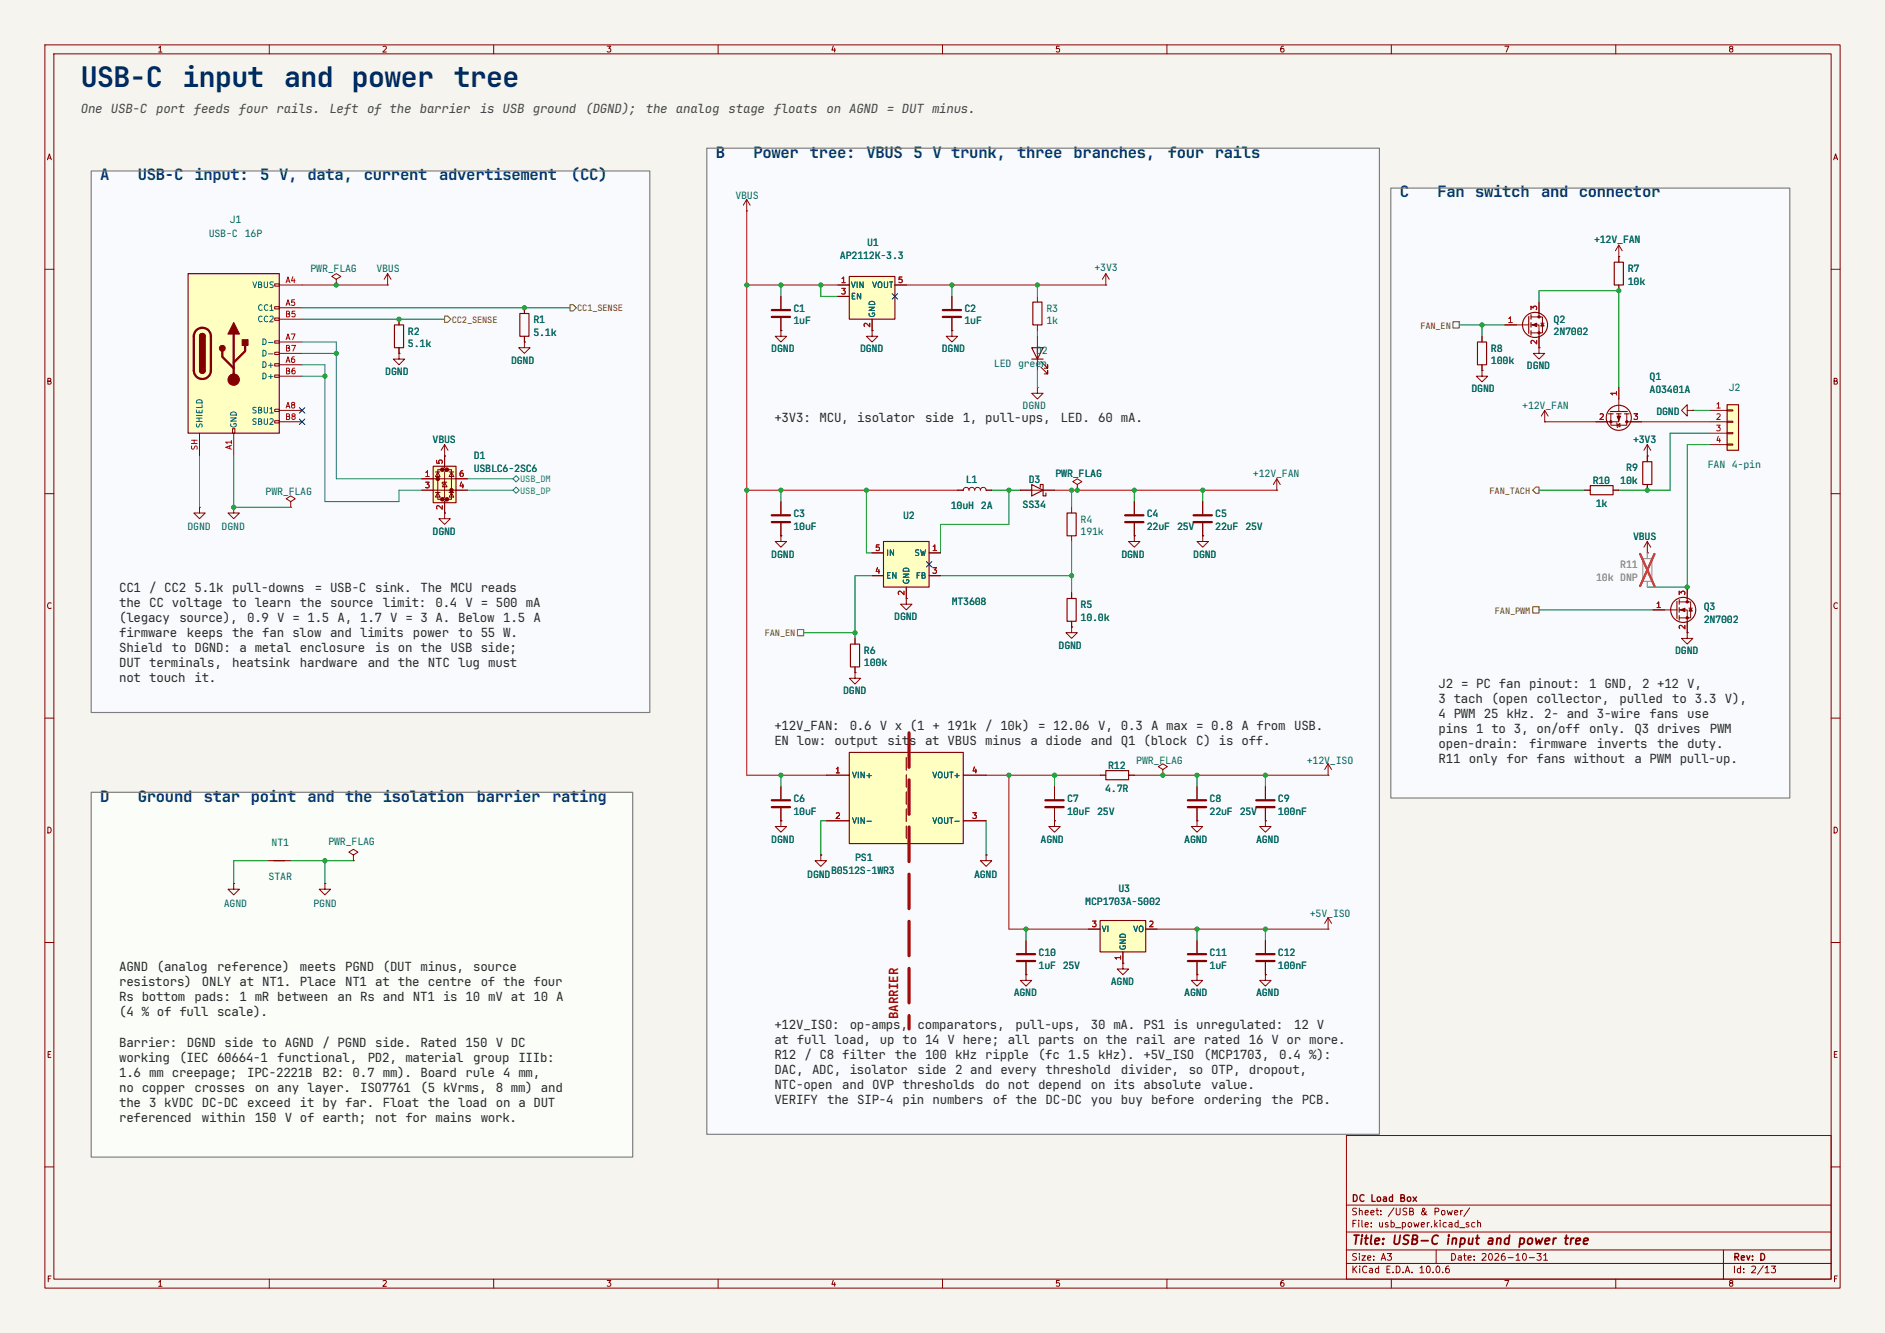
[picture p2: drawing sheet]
<svg xmlns="http://www.w3.org/2000/svg" width="420mm" height="297mm" viewBox="0 0 420 297" stroke-linecap="round" stroke-linejoin="round" font-family="sans-serif">
<path d="M0 0h420v297h-420z" fill="#f5f4ef" stroke="#f5f4ef" stroke-width=".22"/>
<g fill="none" stroke="#840000" stroke-width=".22">
<path d="M10 10h400v277h-400zM12 12h396v273h-396zM60 10v2M110 10v2M160 10v2M210 10v2M260 10v2M310 10v2M360 10v2M10 60h2M408 60h2M10 110h2"/>
<path d="M408 110h2M10 160h2M408 160h2M10 210h2M408 210h2M300 253h108v32h-108zM10 260h2M300 278.5h108M300 274.5h108M300 268.5h108M320 278.5v3M384 278.5v6.5"/>
<path d="M408 260h2M60 285v2M110 285v2M160 285v2M210 285v2M260 285v2M300 281.5h108M310 285v2M360 285v2"/>
</g>
<g fill="#f8fafe">
<path d="M157.5 33h149.8v219.7h-149.8z"/>
<path d="M309.9 41.9h88.9v135.9h-88.9z"/>
<path d="M20.3 38.1h124.5v120.7h-124.5z"/>
</g>
<path d="M20.3 176.5h120.7v81.3h-120.7z" fill="#fafdf8"/>
<g fill="none" stroke="#840000" stroke-width=".22">
<path d="M360.7 57.2h.1M360.7 54.6l-.8 1.3M360.7 54.6l.7 1.3M360.7 54.6v2.6M174 73.7v1.2h1.3l-1.3 1.3-1.3-1.3h1.3M174 73.7h.1M174 66v2.8M174 70.9v2.8M330.2 74.9v1.3M335.3 72.4h5.3M341.1 70.6h2.6v3.6h-2.6M341.1 72.4h1.8v5.1"/>
<path d="M342.9 77.5v1.2h1.3l-1.3 1.3-1.3-1.3h1.3M342.9 77.5h.1M342.9 67.3v3.3M343.3 72h.7M343.7 72l.3 .6h-.7zM330.2 82.6v1.2h1.3l-1.3 1.3-1.3-1.3h1.3M330.2 82.6h.1M330.2 81.3v1.3M344.2 94h.1M344.2 91.4l-.8 1.3M344.2 91.4l.7 1.3M344.2 91.4v2.6"/>
<path d="M358.9 92.2v2.5h3.6v-2.5M360.2 94.2l.2 1.1M360.3 94.7l.6-.3v.7zM360.7 92.2v1.8h-5.1M360.7 86.4v5.3M362.5 94h3.3M375.9 91.4v-1.2l-1.3 1.2 1.3 1.3v-1.3h1.3M377.2 91.4h.1M44.4 113v1.3h1.3l-1.3 1.3-1.2-1.3h1.2M44.4 113h.1M238.8 113v1.3M238.8 119.4v1.3"/>
</g>
<g fill="none" stroke="#840000" stroke-width=".25">
<path d="M329.2 76.2h2v5.1h-2zM340.6 70.5v3.8M341.1 70.1v1M341.1 71.9v1M341.1 73.7v1M358.4 92.2h1M358.8 91.7h3.8M360.2 92.2h1M361.9 92.2h1.1M237.7 114.3h2.1v5.1h-2.1z"/>
<circle cx="342" cy="72.4" r="2.79"/>
<circle cx="360.7" cy="93.1" r="2.79"/>
</g>
<g fill="#840000" stroke="#840000" stroke-width=".22">
<path d="M341.4 72.4l1-.4v.8z"/>
<path d="M360.3 92.7h.8l-.4 1z"/>
<circle cx="342.9" cy="70.6" r=".25"/>
<circle cx="342.9" cy="74.2" r=".25"/>
<circle cx="362.5" cy="94" r=".25"/>
<circle cx="358.9" cy="94" r=".25"/>
</g>
<path d="M172 69.1h4M172 70.6h4" fill="none" stroke="#840000" stroke-width=".51"/>
<path d="M189.2 61.6h10.2v9.5h-10.2z" fill="#ffffc2"/>
<path d="M189.2 61.6h10.2v9.5h-10.2zM229.9 77.5h2.5l-1.3 2.5zM230.1 67.3h2.1v5.1h-2.1zM229.9 80h2.5M189.5 143.5h2v5.1h-2z" fill="none" stroke="#840000" stroke-width=".25"/>
<g fill="none" stroke="#840000" stroke-width=".22">
<path d="M186.7 63.5h2.5M186.7 66h2.5M194.3 73.7v1.2h1.3l-1.3 1.3-1.3-1.3h1.3M194.3 73.7h.1M194.3 71.1v2.6M199.4 63.5h2.5M212.1 73.7v1.2h1.3l-1.3 1.3-1.3-1.3h1.3M212.1 73.7h.1M212.1 66v2.8M212.1 70.9v2.8M231.1 66v1.3M231.1 72.4v1.3"/>
<path d="M231.1 74.9v7.7M246.4 63.5h.1M246.4 61l-.8 1.2M246.4 61l.7 1.2M246.4 61v2.5M231.9 81.8l1.5 1.5v-.7v.7h-.7M231.9 80.5l1.5 1.5v-.7v.7h-.7M174 119.4v1.3h1.3l-1.3 1.2-1.3-1.2h1.3M174 119.4h.1M174 111.8v2.8M174 116.6v2.8M190.5 149.9v1.2h1.3l-1.3 1.3-1.3-1.3h1.3"/>
<path d="M190.5 149.9h.1M190.5 142.2v1.3M190.5 148.6v1.3"/>
</g>
<path d="M210.1 69.1h4M210.1 70.6h4M172 114.8h4M172 116.3h4" fill="none" stroke="#840000" stroke-width=".51"/>
<path d="M245.1 205.1h10.2v7h-10.2z" fill="#ffffc2"/>
<path d="M229.9 108l2.5 1.2-2.5 1.3zM231.8 108.6v-.6h.6v2.5h.6v-.6M237.7 133.4h2.1v5h-2.1zM245.1 205.1h10.2v7h-10.2z" fill="none" stroke="#840000" stroke-width=".25"/>
<g fill="none" stroke="#840000" stroke-width=".22">
<path d="M231.1 86.4v1.2h1.3l-1.3 1.3-1.2-1.3h1.2M231.1 86.4h.1M213.4 109.2h1.2l.2-.4 .5-.2 .4 .2 .2 .4 .2-.4 .4-.2 .5 .2 .2 .4 .2-.4 .4-.2 .5 .2 .1 .4 .2-.4 .5-.2 .4 .2 .2 .4h1.3M227.3 109.2h7.6M201.9 133.4v1.2h1.3l-1.3 1.3-1.2-1.3h1.2M201.9 133.4h.1M238.8 139.7v1.3h1.2l-1.2 1.2-1.3-1.2h1.3M238.8 139.7h.1M238.8 132.1v1.3M238.8 138.4v1.3M228.6 217.2v1.2h1.3l-1.3 1.3-1.3-1.3h1.3M228.6 217.2h.1"/>
<path d="M228.6 209.6v2.7M228.6 214.4v2.8M242.6 207h2.5M250.2 214.6v1.3h1.3l-1.3 1.3-1.3-1.3h1.3M250.2 214.6h.1M250.2 212.1v2.5M255.3 207h2.5M266.7 217.2v1.2h1.3l-1.3 1.3-1.3-1.3h1.3M266.7 217.2h.1M266.7 209.6v2.7M266.7 214.4v2.8M281.9 217.2v1.2h1.3l-1.3 1.3-1.2-1.3h1.2"/>
<path d="M281.9 217.2h.1M281.9 209.6v2.7M281.9 214.4v2.8"/>
</g>
<path d="M226.6 212.6h4M226.6 214.1h4M264.7 212.6h4M264.7 214.1h4M279.9 212.6h4.1M279.9 214.1h4.1" fill="none" stroke="#840000" stroke-width=".51"/>
<path d="M196.8 120.7h10.2v10.1h-10.2z" fill="#ffffc2"/>
<g fill="none" stroke="#840000" stroke-width=".25">
<path d="M196.8 120.7h10.2v10.1h-10.2zM373.6 134v3.8M374.1 133.6v1M374.1 135.4v1M374.1 137.2v1"/>
<circle cx="375" cy="135.9" r="2.79"/>
</g>
<g fill="none" stroke="#840000" stroke-width=".22">
<path d="M194.3 123.2h2.5M194.3 128.3h2.5M201.9 130.8v2.6M207 123.2h2.5M207 128.3h2.5M367 123.2h.1M367 120.7l-.7 1.2M367 120.7l.8 1.2M367 120.7v2.5M368.3 135.9h5.3M374.1 134.1h2.6v3.6h-2.6M374.1 135.9h1.8v5.1"/>
<path d="M375.9 130.8v3.3M376.3 135.5h.8M376.7 135.5l.4 .6h-.8zM375.9 141v1.2h1.3l-1.3 1.3-1.3-1.3h1.3M375.9 141h.1"/>
</g>
<g fill="#840000" stroke="#840000" stroke-width=".22">
<path d="M374.4 135.9l1-.4v.8z"/>
<circle cx="375.9" cy="134.1" r=".25"/>
<circle cx="375.9" cy="137.7" r=".25"/>
</g>
<path d="M366 124.5h2v5h-2z" fill="none" stroke="#9c9b98" stroke-width=".25"/>
<path d="M367 123.2v1.3M367 129.5v1.3" fill="none" stroke="#9c9b98" stroke-width=".22"/>
<path d="M365.4 123.4l3.2 7.2M368.6 123.4l-3.2 7.2" fill="none" stroke="#e12e31" stroke-width=".46"/>
<path d="M384.8 90.2h2.5v10.1h-2.5z" fill="#ffffc2"/>
<path d="M384.8 90.2h2.5v10.1h-2.5zM354.3 108.2h5.1v2h-5.1zM366 102.9h2v5.1h-2zM246.4 171.7h5.1v2h-5.1z" fill="none" stroke="#840000" stroke-width=".25"/>
<g fill="none" stroke="#840000" stroke-width=".22">
<path d="M166.4 47h.1M166.4 44.5l-.8 1.2M166.4 44.5l.7 1.2M166.4 44.5v2.5M367 99.1v3.8M367 99.1l-.7 1.2M367 99.1l.8 1.2M381 91.4h3.8M381 94h3.8M381 96.5h3.8M381 99.1h3.8M384.8 91.3h1.3v.3h-1.3z"/>
<path d="M384.8 93.9h1.3v.2h-1.3zM384.8 96.4h1.3v.2h-1.3zM384.8 98.9h1.3v.3h-1.3zM52.1 113v1.3h1.2l-1.2 1.3-1.3-1.3h1.3M52.1 113h.1M353.1 109.2h1.2M359.4 109.2h1.3M367 101.6h.1M367 108v1.2M234.9 175.3v2.8M245.1 172.7h1.3M251.5 172.7h1.2"/>
<path d="M259.1 171.5l1-.7-1-.6-1 .6 1 .7v1.2M259.1 172.7h.1M219.7 190.5v1.3h1.3l-1.3 1.2-1.3-1.2h1.3M219.7 190.5h.1M234.9 182.9v1.3h1.3l-1.3 1.2-1.2-1.2h1.2M234.9 182.9h.1M234.9 180.1v2.8M295.9 207h.1M295.9 204.5l-.8 1.2M295.9 204.5l.8 1.2M295.9 204.5v2.5"/>
</g>
<path d="M232.9 178.3h4.1M232.9 179.8h4.1" fill="none" stroke="#840000" stroke-width=".51"/>
<path d="M189.2 167.6h25.4v20.4h-25.4z" fill="#ffffc2"/>
<path d="M189.2 167.6h25.4v20.4h-25.4z" fill="none" stroke="#840000" stroke-width=".25"/>
<path d="M201.9 168.8v18" fill="none" stroke="#840000" stroke-width=".25" stroke-dasharray="2.8 1"/>
<path d="M74.9 62.2l1-.6-1-.6-1 .6 1 .6v1.3M74.9 63.5h.1M184.1 172.7h5.1M214.6 172.7h5.1M174 182.9v1.3h1.3l-1.3 1.2-1.3-1.2h1.3M174 182.9h.1M182.9 190.5v1.3h1.2l-1.2 1.2-1.3-1.2h1.3M182.9 190.5h.1M184.1 182.9h5.1M214.6 182.9h5.1" fill="none" stroke="#840000" stroke-width=".22"/>
<path d="M41.9 61h20.3v35.5h-20.3z" fill="#ffffc2"/>
<g fill="none" stroke="#840000" stroke-width=".22">
<path d="M61.2 63.2h1v.6h-1zM61.2 68.3h1v.5h-1zM61.2 70.9h1v.5h-1zM61.2 75.9h1v.6h-1zM61.2 78.5h1v.5h-1zM62.2 63.5h5.1M62.2 68.6h5.1M62.2 76.2h5.1M62.2 71.1h5.1M62.2 78.7h5.1M86.4 63.5h.1M86.4 61l-.8 1.2"/>
<path d="M86.4 61l.7 1.2M86.4 61v2.5M88.9 78.7v1.3h1.3l-1.3 1.3-1.3-1.3h1.3M88.9 78.7h.1M88.9 71.1v1.3M88.9 77.5v1.2M116.8 76.2v1.3h1.3l-1.3 1.2-1.2-1.2h1.2M116.8 76.2h.1M116.8 68.6v1.3M116.8 74.9v1.3M44.4 96.5v5.1M51.8 95.5h.5v1h-.5z"/>
<path d="M52.1 96.5v5.1M61.2 81h1v.5h-1zM61.2 83.6h1v.5h-1zM61.2 91.2h1v.5h-1zM61.2 93.7h1v.5h-1zM62.2 81.3h5.1M62.2 91.4h5.1M62.2 83.8h5.1M62.2 94h5.1M252.7 119.4v1.3h1.3l-1.3 1.2-1.2-1.2h1.2M252.7 119.4h.1M252.7 111.8v2.8"/>
<path d="M252.7 116.6v2.8M174 175.3v2.8M266.7 175.3v2.8M281.9 175.3v2.8M295.9 172.7h.1M295.9 170.2l-.8 1.3M295.9 170.2l.8 1.3M295.9 170.2v2.5M174 180.1v2.8M266.7 182.9v1.3h1.3l-1.3 1.2-1.3-1.2h1.3M266.7 182.9h.1M266.7 180.1v2.8"/>
<path d="M281.9 182.9v1.3h1.3l-1.3 1.2-1.2-1.2h1.2M281.9 182.9h.1M281.9 180.1v2.8"/>
</g>
<path d="M41.9 61h20.3v35.5h-20.3zM44.4 74.9l.2-.4 .5-.2 .4 .2 .2 .4M87.9 72.4h2v5.1h-2zM115.8 69.9h2.1v5h-2.1zM44.4 82.6l.2 .4 .5 .2 .4-.2 .2-.4" fill="none" stroke="#840000" stroke-width=".25"/>
<path d="M43.7 73.6a1.9 1.9 0 0 1 2.1-.4 1.9 1.9 0 0 1 1.2 1.7v7.7a1.91 1.91 0 0 1-1.9 1.8 1.91 1.91 0 0 1-1.9-1.8v-7.8l.2-.7zM49.5 78.2v1.3l2.6 2.5M52.1 74.4v10.2M54.6 77v1.2l-2.5 2.6M250.7 114.8h4.1M250.7 116.3h4.1M172 178.3h4M172 179.8h4M264.7 178.3h4M264.7 179.8h4M279.9 178.3h4.1M279.9 179.8h4.1" fill="none" stroke="#840000" stroke-width=".51"/>
<g fill="#840000" stroke="#840000" stroke-width=".25">
<path d="M44.4 74.9h1.3v7.7h-1.3z"/>
<path d="M44.6 74.5l.7-.2 .3 .3 .1 .3h-1.3z"/>
<path d="M44.4 82.6h1.3l-.2 .4-.4 .2-.5-.2z"/>
<path d="M52.1 71.9l1.2 2.5h-2.5z"/>
<path d="M54 75.7h1.2v1.3h-1.2z"/>
<circle cx="49.5" cy="77.6" r=".63"/>
</g>
<circle cx="52.1" cy="84.6" r="1.27" fill="#840000" stroke="#840000" stroke-width=".22"/>
<path d="M96.5 103.9h5.1v8.1h-5.1z" fill="#ffffc2"/>
<g fill="#840000" stroke="#840000" stroke-width=".51">
<circle cx="97.5" cy="106.7" r=".25"/>
<circle cx="98.6" cy="104.6" r=".25"/>
<circle cx="98.6" cy="111.3" r=".25"/>
<circle cx="99.6" cy="104.6" r=".25"/>
<circle cx="99.6" cy="111.3" r=".25"/>
<circle cx="100.6" cy="109.2" r=".25"/>
</g>
<g fill="none" stroke="#840000" stroke-width=".22">
<path d="M360.7 57.2h.1M360.7 57.2v1.2M88.9 78.7h.1M88.9 71.1v1.3M88.9 77.5v1.2M116.8 76.2h.1M116.8 68.6v1.3M116.8 74.9v1.3M174 73.7h.1M174 66v2.8M174 70.9v2.8M186.7 63.5h2.5"/>
<path d="M186.7 66h2.5M194.3 73.7h.1M194.3 71.1v2.6M199.4 63.5h2.5M212.1 73.7h.1M212.1 66v2.8M212.1 70.9v2.8M330.2 74.9v1.3M335.3 72.4h2.5M342.9 77.5h.1M342.9 67.3v2.6M342.9 74.9v2.6"/>
<path d="M360.7 63.5v1.3M99.1 99.1v5l-.5 .5h1l-.5 .6v5.5l-.5 .6h1l-.5 .5v2.5M99.1 99.1l-.8 1.2M99.1 99.1l.7 1.2M330.2 82.6h.1M330.2 81.3v1.3M355.6 94h2.5M360.7 86.4v2.5M363.2 94h2.6M377.2 91.4h.1M64.8 111.8l1-.7-1-.6-1 .6 1 .7v1.2M64.8 113h.1"/>
<path d="M94 106.7h10.1M94 109.2h10.1M97 109.7h1M97 105.2h1M97.5 105.2l.5 1h-1zM97.5 109.7l.5 1h-1zM98.6 104.6h-1.1v6.7h1.1M99.1 107.4l.5 1.1h-1zM99.1 101.6h.1M99.1 114.3v1.3h1.2l-1.2 1.2-1.3-1.2h1.3M99.1 114.3h.1M99.6 107.4h-1v.4"/>
<path d="M99.6 104.6h1v6.7h-1M100.1 109.7h1M100.1 105.2h1M100.6 105.2l.5 1h-1zM100.6 109.7l.5 1h-1zM174 119.4h.1M174 111.8v2.8M174 116.6v2.8M213.4 109.2h1.2M219.7 109.2h1.3M227.3 109.2h2.6M232.4 109.2h2.5"/>
<path d="M240 108l1-.7-1-.6-1 .6 1 .7v1.2M240 109.2h.1M252.7 119.4h.1M252.7 111.8v2.8M252.7 116.6v2.8M268 119.4v1.3h1.2l-1.2 1.2-1.3-1.2h1.3M268 119.4h.1M268 111.8v2.8M268 116.6v2.8M284.5 109.2h.1M284.5 106.7l-.8 1.3M284.5 106.7l.7 1.3"/>
<path d="M284.5 106.7v2.5M353.1 109.2h1.2M359.4 109.2h1.3M367 101.6h.1M367 101.6v1.3M367 108v1.2M194.3 123.2h2.5M194.3 128.3h2.5M201.9 133.4h.1M201.9 130.8v2.6M207 123.2h2.5M207 128.3h2.5"/>
<path d="M238.8 139.7h.1M238.8 132.1v1.3M238.8 138.4v1.3M367 123.2h.1M368.3 135.9h2.5M375.9 130.8v2.6M375.9 138.4v2.6M190.5 149.9h.1M190.5 142.2v1.3M190.5 148.6v1.3M375.9 141h.1M174 175.3v2.8"/>
<path d="M184.1 172.7h5.1M214.6 172.7h5.1M234.9 175.3v2.8M245.1 172.7h1.3M251.5 172.7h1.2M266.7 175.3v2.8M281.9 175.3v2.8M52.1 196.9v1.2h1.2l-1.2 1.3-1.3-1.3h1.3M52.1 196.9h.1M59.7 191.8h5.1M72.4 196.9v1.2h1.3l-1.3 1.3-1.3-1.3h1.3M72.4 196.9h.1"/>
<path d="M78.7 190.5l1.1-.6-1.1-.7-1 .7 1 .6v1.3M78.7 191.8h.1M174 182.9h.1M174 180.1v2.8M182.9 190.5h.1M184.1 182.9h5.1M214.6 182.9h5.1M219.7 190.5h.1M234.9 182.9h.1M234.9 180.1v2.8M266.7 182.9h.1M266.7 180.1v2.8"/>
<path d="M281.9 182.9h.1M281.9 180.1v2.8M228.6 217.2h.1M228.6 209.6v2.7M228.6 214.4v2.8M242.6 207h2.5M250.2 214.6h.1M250.2 212.1v2.5M255.3 207h2.5M266.7 217.2h.1M266.7 209.6v2.7M266.7 214.4v2.8"/>
<path d="M281.9 217.2h.1M281.9 209.6v2.7M281.9 214.4v2.8"/>
</g>
<path d="M359.7 58.4h2v5.1h-2zM96.5 103.9h5.1v8.1h-5.1zM61 191.8h2.5" fill="none" stroke="#840000" stroke-width=".25"/>
<path d="M265.9 114.8h4.1M265.9 116.3h4.1" fill="none" stroke="#840000" stroke-width=".51"/>
<path d="M99.1 70.4h.7l.7 .7-.7 .7h-.7zM127 67.9h.7l.7 .7-.7 .7h-.7zM323.7 71.7h1.4v1.4h-1.4zM342.2 108.5h.7v1.4h-.7l-.7-.7zM341.5 135.2h1.4v1.4h-1.4zM177.7 140.3h1.4v1.4h-1.4z" fill="none" stroke="#725600" stroke-width=".22"/>
<path d="M67.3 76.2h7.6v30.5h19.1M67.3 78.7h7.6M67.3 81.3h5.1v30.5h16.5v-2.6h5.1M67.3 83.8h5.1M104.1 106.7h10.2M104.1 109.2h10.2M115 106l.7 .7-.7 .7-.7-.7zM115 108.5l.7 .7-.7 .7-.7-.7z" fill="none" stroke="#008c8c" stroke-width=".22"/>
<path d="M202.5 163.3v66" fill="none" stroke="#c80000" stroke-width=".7" stroke-dasharray="7.7 2.8"/>
<g fill="none" stroke="#009600" stroke-width=".22">
<path d="M67.3 71.1h31.8M67.3 68.6h59.7M174 63.5v2.5M182.9 63.5v2.5h3.8M212.1 63.5v2.5M231.1 63.5v2.5M231.1 73.7v1.2M325.1 72.4h10.2M330.2 72.4v2.5M342.9 67.3v-2.5h17.8v21.6M231.1 82.6v3.8M377.2 91.4h3.8"/>
<path d="M381 96.5h-8.9v12.7h-11.4M381 99.1h-5.1v31.7h-8.9M44.4 101.6v11.4M52.1 101.6v11.4h12.7M174 109.2v2.6M193 109.2v14h1.3M221 109.2h6.3M224.8 109.2v7.6h-15.3v6.4M238.8 109.2v3.8M252.7 109.2v2.6M268 109.2v2.6M342.9 109.2h10.2"/>
<path d="M194.3 128.3h-3.8v13.9M209.5 128.3h29.3M238.8 120.7v11.4M342.9 135.9h25.4M179.1 141h11.4M174 172.7v2.6M234.9 172.7v2.6M266.7 172.7v2.6M281.9 172.7v2.6M59.7 191.8h-7.6v5.1M64.8 191.8h13.9M72.4 191.8v5.1"/>
<path d="M184.1 182.9h-1.2v7.6M219.7 182.9v7.6M228.6 207v2.6M266.7 207v2.6M281.9 207v2.6"/>
</g>
<path d="M166.4 47v125.7h17.7M67.3 63.5h19.1M166.4 63.5h20.3M201.9 63.5h44.5M344.2 94h11.4M365.8 94h15.2M166.4 109.2h47M234.9 109.2h49.6M219.7 172.7h25.4M224.8 172.7v34.3h17.8M252.7 172.7h43.2M257.8 207h38.1" fill="none" stroke="#be0000" stroke-width=".22"/>
<path d="M198.8 65.4l1.2 1.2M200 65.4l-1.2 1.2M66.7 90.8l1.2 1.2M66.7 93.4l1.2 1.2M67.9 90.8l-1.2 1.2M67.9 93.4l-1.2 1.2M206.4 125.1l1.2 1.2M207.6 125.1l-1.2 1.2" fill="none" stroke="#000084" stroke-width=".22"/>
<path d="M20.3 38.1h124.5v120.7h-124.5zM157.5 33h149.8v219.7h-149.8zM309.9 41.9h88.9v135.9h-88.9zM20.3 176.5h120.7v81.3h-120.7z" fill="none" stroke="#787878" stroke-width=".25"/>
<path d="M367 123.2v1.3M367 129.5v1.3" fill="none" stroke="#9c9b98" stroke-width=".22"/>
<path d="M365.4 123.4l3.2 7.2M368.6 123.4l-3.2 7.2" fill="none" stroke="#e12e31" stroke-width=".46"/>
<g fill="#009600" stroke="#009600" stroke-width=".22">
<circle cx="166.4" cy="109.2" r=".46"/>
<circle cx="174" cy="109.2" r=".46"/>
<circle cx="193" cy="109.2" r=".46"/>
<circle cx="182.9" cy="63.5" r=".46"/>
<circle cx="212.1" cy="63.5" r=".46"/>
<circle cx="231.1" cy="63.5" r=".46"/>
<circle cx="174" cy="172.7" r=".46"/>
<circle cx="228.6" cy="207" r=".46"/>
<circle cx="116.8" cy="68.6" r=".46"/>
<circle cx="166.4" cy="63.5" r=".46"/>
<circle cx="174" cy="63.5" r=".46"/>
<circle cx="74.9" cy="63.5" r=".46"/>
<circle cx="88.9" cy="71.1" r=".46"/>
<circle cx="72.4" cy="83.8" r=".46"/>
<circle cx="74.9" cy="78.7" r=".46"/>
<circle cx="52.1" cy="113" r=".46"/>
<circle cx="72.4" cy="191.8" r=".46"/>
<circle cx="268" cy="109.2" r=".46"/>
<circle cx="240" cy="109.2" r=".46"/>
<circle cx="238.8" cy="109.2" r=".46"/>
<circle cx="238.8" cy="128.3" r=".46"/>
<circle cx="252.7" cy="109.2" r=".46"/>
<circle cx="259.1" cy="172.7" r=".46"/>
<circle cx="266.7" cy="172.7" r=".46"/>
<circle cx="281.9" cy="172.7" r=".46"/>
<circle cx="266.7" cy="207" r=".46"/>
<circle cx="281.9" cy="207" r=".46"/>
<circle cx="234.9" cy="172.7" r=".46"/>
<circle cx="224.8" cy="172.7" r=".46"/>
<circle cx="375.9" cy="130.8" r=".46"/>
<circle cx="367" cy="109.2" r=".46"/>
<circle cx="224.8" cy="109.2" r=".46"/>
<circle cx="190.5" cy="141" r=".46"/>
<circle cx="330.2" cy="72.4" r=".46"/>
<circle cx="360.7" cy="64.8" r=".46"/>
</g>
<g font-size="6.3" fill="#00285a">
<text x="18" y="19.5">USB-C</text>
<text x="40.7" y="19.5">input</text>
<text x="63.3" y="19.5">and power</text>
<text x="101.1" y="19.5">tree</text>
</g>
<g font-size="3.5" fill="#003278">
<text x="159.5" y="35.1">B</text>
<text x="167.9" y="35.1">Power</text>
<text x="180.5" y="35.1">tree:</text>
<text x="193" y="35.1">VBUS 5 V trunk,</text>
<text x="226.6" y="35.1">three</text>
<text x="239.2" y="35.1">branches,</text>
<text x="260.2" y="35.1">four rails</text>
<text x="22.3" y="40.2">A</text>
<text x="30.7" y="40.2">USB-C</text>
<text x="43.3" y="40.2">input:</text>
<text x="58" y="40.2">5 V, data,</text>
<text x="81.1" y="40.2">current</text>
<text x="97.8" y="40.2">advertisement</text>
<text x="127.2" y="40.2">(CC)</text>
<text x="311.9" y="44">C</text>
<text x="320.3" y="44">Fan switch</text>
<text x="343.4" y="44">and connector</text>
<text x="22.3" y="178.6">D</text>
<text x="30.7" y="178.6">Ground</text>
<text x="45.4" y="178.6">star point</text>
<text x="68.5" y="178.6">and the isolation</text>
<text x="106.2" y="178.6">barrier</text>
<text x="123" y="178.6">rating</text>
</g>
<g font-size="2.8" fill="#464646">
<text x="18" y="25.2">One USB-C</text>
<text x="34.8" y="25.2">port feeds</text>
<text x="53.2" y="25.2">four rails.</text>
<text x="73.4" y="25.2">Left of the barrier</text>
<text x="107" y="25.2">is USB ground</text>
<text x="130.5" y="25.2">(DGND);</text>
<text x="143.9" y="25.2">the analog</text>
<text x="162.3" y="25.2">stage</text>
<text x="172.4" y="25.2">floats</text>
<text x="184.2" y="25.2">on AGND = DUT minus.</text>
</g>
<g font-size="2.8" fill="#282828">
<text x="172.5" y="94">+3V3:</text>
<text x="182.6" y="94">MCU, isolator</text>
<text x="206.1" y="94">side 1, pull-ups,</text>
<text x="236.3" y="94">LED. 60 mA.</text>
<text x="26.5" y="131.8">CC1 / CC2 5.1k pull-downs</text>
<text x="70.2" y="131.8">= USB-C</text>
<text x="83.6" y="131.8">sink.</text>
<text x="93.7" y="131.8">The MCU reads</text>
<text x="26.5" y="135.2">the CC voltage</text>
<text x="51.7" y="135.2">to learn</text>
<text x="66.8" y="135.2">the source</text>
<text x="85.3" y="135.2">limit:</text>
<text x="97" y="135.2">0.4 V = 500 mA</text>
<text x="26.5" y="138.6">(legacy</text>
<text x="26.5" y="141.9">firmware</text>
<text x="40" y="138.6">source),</text>
<text x="41.6" y="141.9">keeps</text>
<text x="51.7" y="141.9">the fan slow and limits</text>
<text x="55.1" y="138.6">0.9 V = 1.5 A, 1.7 V = 3 A. Below</text>
<text x="92" y="141.9">power</text>
<text x="102.1" y="141.9">to 55 W.</text>
<text x="112.1" y="138.6">1.5 A</text>
<text x="26.5" y="145.3">Shield</text>
<text x="26.5" y="148.6">DUT terminals,</text>
<text x="38.3" y="145.3">to DGND:</text>
<text x="51.7" y="148.6">heatsink</text>
<text x="53.4" y="145.3">a metal</text>
<text x="66.8" y="145.3">enclosure</text>
<text x="66.8" y="148.6">hardware</text>
<text x="81.9" y="148.6">and the NTC lug must</text>
<text x="83.6" y="145.3">is on the USB side;</text>
<text x="26.5" y="152">not touch</text>
<text x="43.3" y="152">it.</text>
<text x="320.5" y="153.2">J2 = PC fan pinout:</text>
<text x="354.1" y="153.2">1 GND, 2 +12 V,</text>
<text x="320.5" y="156.6">3 tach (open</text>
<text x="320.5" y="159.9">4 PWM 25 kHz. 2- and 3-wire</text>
<text x="342.4" y="156.6">collector,</text>
<text x="360.8" y="156.6">pulled</text>
<text x="367.5" y="159.9">fans use</text>
<text x="372.6" y="156.6">to 3.3 V),</text>
<text x="172.5" y="162.6">+12V_FAN:</text>
<text x="172.5" y="166">EN low: output</text>
<text x="189.3" y="162.6">0.6 V x (1 + 191k / 10k) = 12.06</text>
<text x="197.7" y="166">sits at VBUS minus</text>
<text x="229.6" y="166">a diode</text>
<text x="243" y="166">and Q1 (block</text>
<text x="244.7" y="162.6">V, 0.3 A max = 0.8 A from USB.</text>
<text x="266.5" y="166">C) is off.</text>
<text x="320.5" y="163.3">pins 1 to 3, on/off</text>
<text x="320.5" y="166.6">open-drain:</text>
<text x="340.7" y="166.6">firmware</text>
<text x="354.1" y="163.3">only.</text>
<text x="355.8" y="166.6">inverts</text>
<text x="364.2" y="163.3">Q3 drives</text>
<text x="369.2" y="166.6">the duty.</text>
<text x="381" y="163.3">PWM</text>
<text x="320.5" y="170">R11 only for fans without</text>
<text x="364.2" y="170">a PWM pull-up.</text>
<text x="26.5" y="216.4">AGND (analog</text>
<text x="26.5" y="219.8">resistors)</text>
<text x="45" y="219.8">ONLY at NT1. Place</text>
<text x="48.4" y="216.4">reference)</text>
<text x="66.8" y="216.4">meets</text>
<text x="76.9" y="216.4">PGND (DUT minus,</text>
<text x="76.9" y="219.8">NT1 at the centre</text>
<text x="105.4" y="216.4">source</text>
<text x="107.1" y="219.8">of the four</text>
<text x="26.5" y="223.1">Rs bottom</text>
<text x="26.5" y="226.5">(4 % of full scale).</text>
<text x="43.3" y="223.1">pads:</text>
<text x="53.4" y="223.1">1 mR between</text>
<text x="75.2" y="223.1">an Rs and NT1 is 10 mV at 10 A</text>
<text x="26.5" y="233.2">Barrier:</text>
<text x="41.6" y="233.2">DGND side to AGND / PGND side.</text>
<text x="93.7" y="233.2">Rated</text>
<text x="103.7" y="233.2">150 V DC</text>
<text x="172.5" y="229.2">+12V_ISO:</text>
<text x="172.5" y="232.6">at full load,</text>
<text x="189.3" y="229.2">op-amps,</text>
<text x="196" y="232.6">up to 14 V here;</text>
<text x="204.4" y="229.2">comparators,</text>
<text x="224.6" y="232.6">all parts</text>
<text x="226.2" y="229.2">pull-ups,</text>
<text x="241.4" y="232.6">on the rail are rated</text>
<text x="243" y="229.2">30 mA. PS1 is unregulated:</text>
<text x="278.3" y="232.6">16 V or more.</text>
<text x="288.4" y="229.2">12 V</text>
<text x="26.5" y="236.6">working</text>
<text x="26.5" y="239.9">1.6 mm creepage;</text>
<text x="40" y="236.6">(IEC 60664-1</text>
<text x="55.1" y="239.9">IPC-2221B</text>
<text x="61.8" y="236.6">functional,</text>
<text x="71.9" y="239.9">B2: 0.7 mm). Board</text>
<text x="81.9" y="236.6">PD2, material</text>
<text x="103.7" y="239.9">rule 4 mm,</text>
<text x="105.4" y="236.6">group</text>
<text x="115.5" y="236.6">IIIb:</text>
<text x="172.5" y="235.9">R12 / C8 filter</text>
<text x="172.5" y="239.3">DAC, ADC, isolator</text>
<text x="199.4" y="235.9">the 100 kHz ripple</text>
<text x="204.4" y="239.3">side 2 and every</text>
<text x="231.3" y="235.9">(fc 1.5 kHz).</text>
<text x="233" y="239.3">threshold</text>
<text x="249.7" y="239.3">divider,</text>
<text x="254.8" y="235.9">+5V_ISO</text>
<text x="264.9" y="239.3">so OTP, dropout,</text>
<text x="268.2" y="235.9">(MCP1703,</text>
<text x="285" y="235.9">0.4 %):</text>
<text x="26.5" y="243.3">no copper</text>
<text x="43.3" y="243.3">crosses</text>
<text x="56.8" y="243.3">on any layer.</text>
<text x="80.2" y="243.3">ISO7761</text>
<text x="93.7" y="243.3">(5 kVrms,</text>
<text x="110.5" y="243.3">8 mm) and</text>
<text x="172.5" y="242.6">NTC-open</text>
<text x="172.5" y="246">VERIFY</text>
<text x="184.3" y="246">the SIP-4</text>
<text x="187.6" y="242.6">and OVP thresholds</text>
<text x="201.1" y="246">pin numbers</text>
<text x="219.5" y="242.6">do not depend</text>
<text x="221.2" y="246">of the DC-DC</text>
<text x="243" y="246">you buy before</text>
<text x="243" y="242.6">on its absolute</text>
<text x="268.2" y="246">ordering</text>
<text x="269.9" y="242.6">value.</text>
<text x="283.3" y="246">the PCB.</text>
<text x="26.5" y="246.6">the 3 kVDC DC-DC</text>
<text x="26.5" y="250">referenced</text>
<text x="45" y="250">within</text>
<text x="55.1" y="246.6">exceed</text>
<text x="56.8" y="250">150 V of earth;</text>
<text x="66.8" y="246.6">it by far. Float</text>
<text x="83.6" y="250">not for mains</text>
<text x="95.4" y="246.6">the load on a DUT</text>
<text x="107.1" y="250">work.</text>
</g>
<text font-size="2.8" fill="#c80000" x="200.1" y="227" transform="rotate(-90 200.1 227)">BARRIER</text>
<g font-size="2.2" fill="#006464">
<text x="163.9" y="44.3">VBUS</text>
<text x="46.5" y="52.7">USB-C</text>
<text x="51.2" y="49.7">J1</text>
<text x="54.6" y="52.7">16P</text>
<text x="187.2" y="57.7">AP2112K-3.3</text>
<text x="193.2" y="54.7">U1</text>
<text x="355.2" y="54.2">+12V_FAN</text>
<text x="69.2" y="60.5">PWR_FLAG</text>
<text x="83.9" y="60.5">VBUS</text>
<text x="243.9" y="60.3">+3V3</text>
<text x="362.7" y="60.6">R7</text>
<text x="362.7" y="63.4">10k</text>
<text x="176.8" y="69.5">C1</text>
<text x="214.9" y="69.5">C2</text>
<text x="233.1" y="69.5">R3</text>
<text x="346.1" y="71.9">Q2</text>
<text x="90.9" y="77.4">5.1k</text>
<text x="90.9" y="74.6">R2</text>
<text x="118.8" y="74.8">5.1k</text>
<text x="118.8" y="72">R1</text>
<text x="176.8" y="72.3">1uF</text>
<text x="214.9" y="72.3">1uF</text>
<text x="233.1" y="72.3">1k</text>
<text x="346.1" y="74.7">2N7002</text>
<text x="85.9" y="83.6">DGND</text>
<text x="113.9" y="81">DGND</text>
<text x="171.9" y="78.5">DGND</text>
<text x="191.6" y="78.5">DGND</text>
<text x="209.9" y="78.5">DGND</text>
<text x="221.5" y="81.7">LED green</text>
<text x="230.9" y="78.9">D2</text>
<text x="332.2" y="81.2">100k</text>
<text x="332.2" y="78.4">R8</text>
<text x="340.2" y="82.3">DGND</text>
<text x="327.9" y="87.4">DGND</text>
<text x="367.5" y="84.7">Q1</text>
<text x="367.5" y="87.5">AO3401A</text>
<text x="385.2" y="87.2">J2</text>
<text x="227.9" y="91.1">DGND</text>
<text x="339.2" y="91">+12V_FAN</text>
<text x="369.1" y="92.4">DGND</text>
<text x="96.4" y="98.6">VBUS</text>
<text x="363.9" y="98.6">+3V3</text>
<text x="105.5" y="102.2">D1</text>
<text x="105.5" y="105.2">USBLC6-2SC6</text>
<text x="215.2" y="107.6">L1</text>
<text x="229.2" y="107.6">D3</text>
<text x="235.2" y="106.3">PWR_FLAG</text>
<text x="279.2" y="106.3">+12V_FAN</text>
<text x="354.9" y="107.8">R10</text>
<text x="361" y="107.8">10k</text>
<text x="362.3" y="105">R9</text>
<text x="380.5" y="104.2">FAN 4-pin</text>
<text x="59.2" y="110.3">PWR_FLAG</text>
<text x="211.8" y="113.5">10uH 2A</text>
<text x="227.9" y="113.2">SS34</text>
<text x="355.5" y="112.9">1k</text>
<text x="41.8" y="118.1">DGND</text>
<text x="49.4" y="118.1">DGND</text>
<text x="96.4" y="119.1">DGND</text>
<text x="176.8" y="118">10uF</text>
<text x="176.8" y="115.2">C3</text>
<text x="201.2" y="115.7">U2</text>
<text x="240.8" y="119.3">191k</text>
<text x="240.8" y="116.5">R4</text>
<text x="255.5" y="118">22uF 25V</text>
<text x="255.5" y="115.2">C4</text>
<text x="270.8" y="118">22uF 25V</text>
<text x="270.8" y="115.2">C5</text>
<text x="171.9" y="124.2">DGND</text>
<text x="249.9" y="124.2">DGND</text>
<text x="265.9" y="124.2">DGND</text>
<text x="363.9" y="120.2">VBUS</text>
<text x="212" y="134.7">MT3608</text>
<text x="240.8" y="135.5">R5</text>
<text x="379.6" y="136">Q3</text>
<text x="199.2" y="138.2">DGND</text>
<text x="240.8" y="138.3">10.0k</text>
<text x="379.6" y="138.8">2N7002</text>
<text x="192.5" y="148.5">100k</text>
<text x="192.5" y="145.7">R6</text>
<text x="235.9" y="144.5">DGND</text>
<text x="373.2" y="145.8">DGND</text>
<text x="187.9" y="154.7">DGND</text>
<text x="246.9" y="171.3">R12</text>
<text x="253.2" y="170.3">PWR_FLAG</text>
<text x="291.2" y="170.3">+12V_ISO</text>
<text x="176.8" y="178.7">C6</text>
<text x="237.7" y="178.7">C7</text>
<text x="246.2" y="176.4">4.7R</text>
<text x="269.5" y="178.7">C8</text>
<text x="284.7" y="178.7">C9</text>
<text x="176.8" y="181.5">10uF</text>
<text x="237.7" y="181.5">10uF 25V</text>
<text x="269.5" y="181.5">22uF 25V</text>
<text x="284.7" y="181.5">100nF</text>
<text x="60.5" y="188.4">NT1</text>
<text x="73.2" y="188.3">PWR_FLAG</text>
<text x="171.9" y="187.7">DGND</text>
<text x="190.5" y="191.8">PS1</text>
<text x="231.9" y="187.7">AGND</text>
<text x="263.9" y="187.7">AGND</text>
<text x="279.9" y="187.7">AGND</text>
<text x="59.9" y="196">STAR</text>
<text x="179.9" y="195.7">DGND</text>
<text x="185.2" y="194.8">B0512S-1WR3</text>
<text x="217" y="195.7">AGND</text>
<text x="49.9" y="202.1">AGND</text>
<text x="69.9" y="202.1">PGND</text>
<text x="241.8" y="201.7">MCP1703A-5002</text>
<text x="249.2" y="198.7">U3</text>
<text x="291.8" y="204.3">+5V_ISO</text>
<text x="231.4" y="213">C10</text>
<text x="231.4" y="215.8">1uF 25V</text>
<text x="269.5" y="213">C11</text>
<text x="269.5" y="215.8">1uF</text>
<text x="284.7" y="215.8">100nF</text>
<text x="284.7" y="213">C12</text>
<text x="247.5" y="219.5">AGND</text>
<text x="225.9" y="222">AGND</text>
<text x="263.9" y="222">AGND</text>
<text x="279.9" y="222">AGND</text>
</g>
<g font-size="2.2" fill="#939391">
<text x="355.6" y="129.4">10k DNP</text>
<text x="361" y="126.6">R11</text>
</g>
<text font-size="2" fill="#840000" x="301" y="277.8">Title: USB-C input and power tree</text>
<g font-size="1.9" fill="#725600">
<text x="100.7" y="71.9">CC2_SENSE</text>
<text x="128.6" y="69.4">CC1_SENSE</text>
<text x="316.5" y="73.2">FAN_EN</text>
<text x="331.9" y="110">FAN_TACH</text>
<text x="333.1" y="136.7">FAN_PWM</text>
<text x="170.4" y="141.8">FAN_EN</text>
</g>
<g font-size="1.9" fill="#008c8c">
<text x="115.9" y="107.5">USB_DM</text>
<text x="115.9" y="110">USB_DP</text>
</g>
<g font-size="1.5" fill="#840000">
<text x="301" y="268.1">DC Load Box</text>
<text x="300.9" y="273.8">File: usb_power.kicad_sch</text>
<text x="300.9" y="271.1">Sheet: /USB &amp; Power/</text>
<text x="300.9" y="281.2">Size: A3</text>
<text x="322.9" y="281.2">Date: 2026-10-31</text>
<text x="386" y="281.2">Rev: D</text>
<text x="300.9" y="284">KiCad E.D.A. 10.0.6</text>
<text x="385.9" y="284">Id: 2/13</text>
</g>
<g font-size="1.3" fill="#840000">
<text x="35" y="12">1</text>
<text x="85" y="12">2</text>
<text x="135" y="12">3</text>
<text x="185" y="12">4</text>
<text x="235" y="12">5</text>
<text x="285" y="12">6</text>
<text x="335" y="12">7</text>
<text x="385" y="12">8</text>
<text x="10.3" y="36">A</text>
<text x="408.3" y="36">A</text>
<text x="10.2" y="86">B</text>
<text x="408.2" y="86">B</text>
<text x="10.2" y="136">C</text>
<text x="408.2" y="136">C</text>
<text x="10.2" y="186">D</text>
<text x="408.2" y="186">D</text>
<text x="10.3" y="236">E</text>
<text x="408.3" y="236">E</text>
<text x="10.3" y="286">F</text>
<text x="35" y="287">1</text>
<text x="85" y="287">2</text>
<text x="135" y="287">3</text>
<text x="185" y="287">4</text>
<text x="235" y="287">5</text>
<text x="285" y="287">6</text>
<text x="335" y="287">7</text>
<text x="385" y="287">8</text>
<text x="408.3" y="286">F</text>
</g>
<g font-size="1.3" fill="#006464">
<text x="56.1" y="64.5">VBUS</text>
<text x="189.5" y="64.5">VIN</text>
<text x="194.2" y="64.5">VOUT</text>
<text x="57.2" y="69.5">CC1</text>
<text x="189.5" y="67">EN</text>
<text x="195.3" y="70.9" transform="rotate(-90 195.3 70.9)">GND</text>
<text x="57.2" y="72.1">CC2</text>
<text x="58.1" y="77.2">D-</text>
<text x="58.1" y="82.2">D+</text>
<text x="58.1" y="79.7">D-</text>
<text x="58.1" y="84.8">D+</text>
<text x="45.4" y="95.5" transform="rotate(-90 45.4 95.5)">SHIELD</text>
<text x="53" y="95.5" transform="rotate(-90 53 95.5)">GND</text>
<text x="56" y="92.4">SBU1</text>
<text x="56" y="94.9">SBU2</text>
<text x="197.3" y="124.2">IN</text>
<text x="203.6" y="124.2">SW</text>
<text x="197.3" y="129.2">EN</text>
<text x="202.9" y="130.3" transform="rotate(-90 202.9 130.3)">GND</text>
<text x="203.9" y="129.2">FB</text>
<text x="189.7" y="173.7">VIN+</text>
<text x="207.6" y="173.7">VOUT+</text>
<text x="189.7" y="183.8">VIN-</text>
<text x="207.6" y="183.8">VOUT-</text>
<text x="245.3" y="208">VI</text>
<text x="252.4" y="208">VO</text>
<text x="251.2" y="211.9" transform="rotate(-90 251.2 211.9)">GND</text>
</g>
<g font-size="1.3" fill="#a90000">
<text x="63.5" y="63.4">A4</text>
<text x="187.2" y="63.4">1</text>
<text x="187.2" y="65.9">3</text>
<text x="199.9" y="63.4">5</text>
<text x="63.4" y="71">B5</text>
<text x="63.5" y="68.4">A5</text>
<text x="342.8" y="69.3" transform="rotate(-90 342.8 69.3)">3</text>
<text x="63.5" y="76.1">A7</text>
<text x="194.2" y="73.1" transform="rotate(-90 194.2 73.1)">2</text>
<text x="335.8" y="72.3">1</text>
<text x="342.8" y="76.9" transform="rotate(-90 342.8 76.9)">2</text>
<text x="63.4" y="83.7">B6</text>
<text x="63.4" y="78.6">B7</text>
<text x="63.5" y="81.1">A6</text>
<text x="360.5" y="88.4" transform="rotate(-90 360.5 88.4)">1</text>
<text x="63.4" y="93.8">B8</text>
<text x="63.5" y="91.3">A8</text>
<text x="356.1" y="93.8">2</text>
<text x="363.8" y="93.8">3</text>
<text x="382.2" y="91.3">1</text>
<text x="382.2" y="93.8">2</text>
<text x="44.3" y="100.5" transform="rotate(-90 44.3 100.5)">SH</text>
<text x="51.9" y="100.3" transform="rotate(-90 51.9 100.3)">A1</text>
<text x="382.2" y="96.4">3</text>
<text x="382.2" y="98.9">4</text>
<text x="94.5" y="106.5">1</text>
<text x="98.9" y="103.6" transform="rotate(-90 98.9 103.6)">5</text>
<text x="102.1" y="106.5">6</text>
<text x="94.5" y="109.1">3</text>
<text x="98.9" y="113.8" transform="rotate(-90 98.9 113.8)">2</text>
<text x="102.1" y="109.1">4</text>
<text x="194.8" y="123.1">5</text>
<text x="207.5" y="123.1">1</text>
<text x="194.8" y="128.1">4</text>
<text x="207.5" y="128.1">3</text>
<text x="201.8" y="132.8" transform="rotate(-90 201.8 132.8)">2</text>
<text x="368.8" y="135.8">1</text>
<text x="375.8" y="132.8" transform="rotate(-90 375.8 132.8)">3</text>
<text x="375.8" y="140.4" transform="rotate(-90 375.8 140.4)">2</text>
<text x="186" y="172.6">1</text>
<text x="216.4" y="172.6">4</text>
<text x="186" y="182.7">2</text>
<text x="216.4" y="182.7">3</text>
<text x="243.1" y="206.9">3</text>
<text x="255.8" y="206.9">2</text>
<text x="250.1" y="214.1" transform="rotate(-90 250.1 214.1)">1</text>
</g>
</svg>
